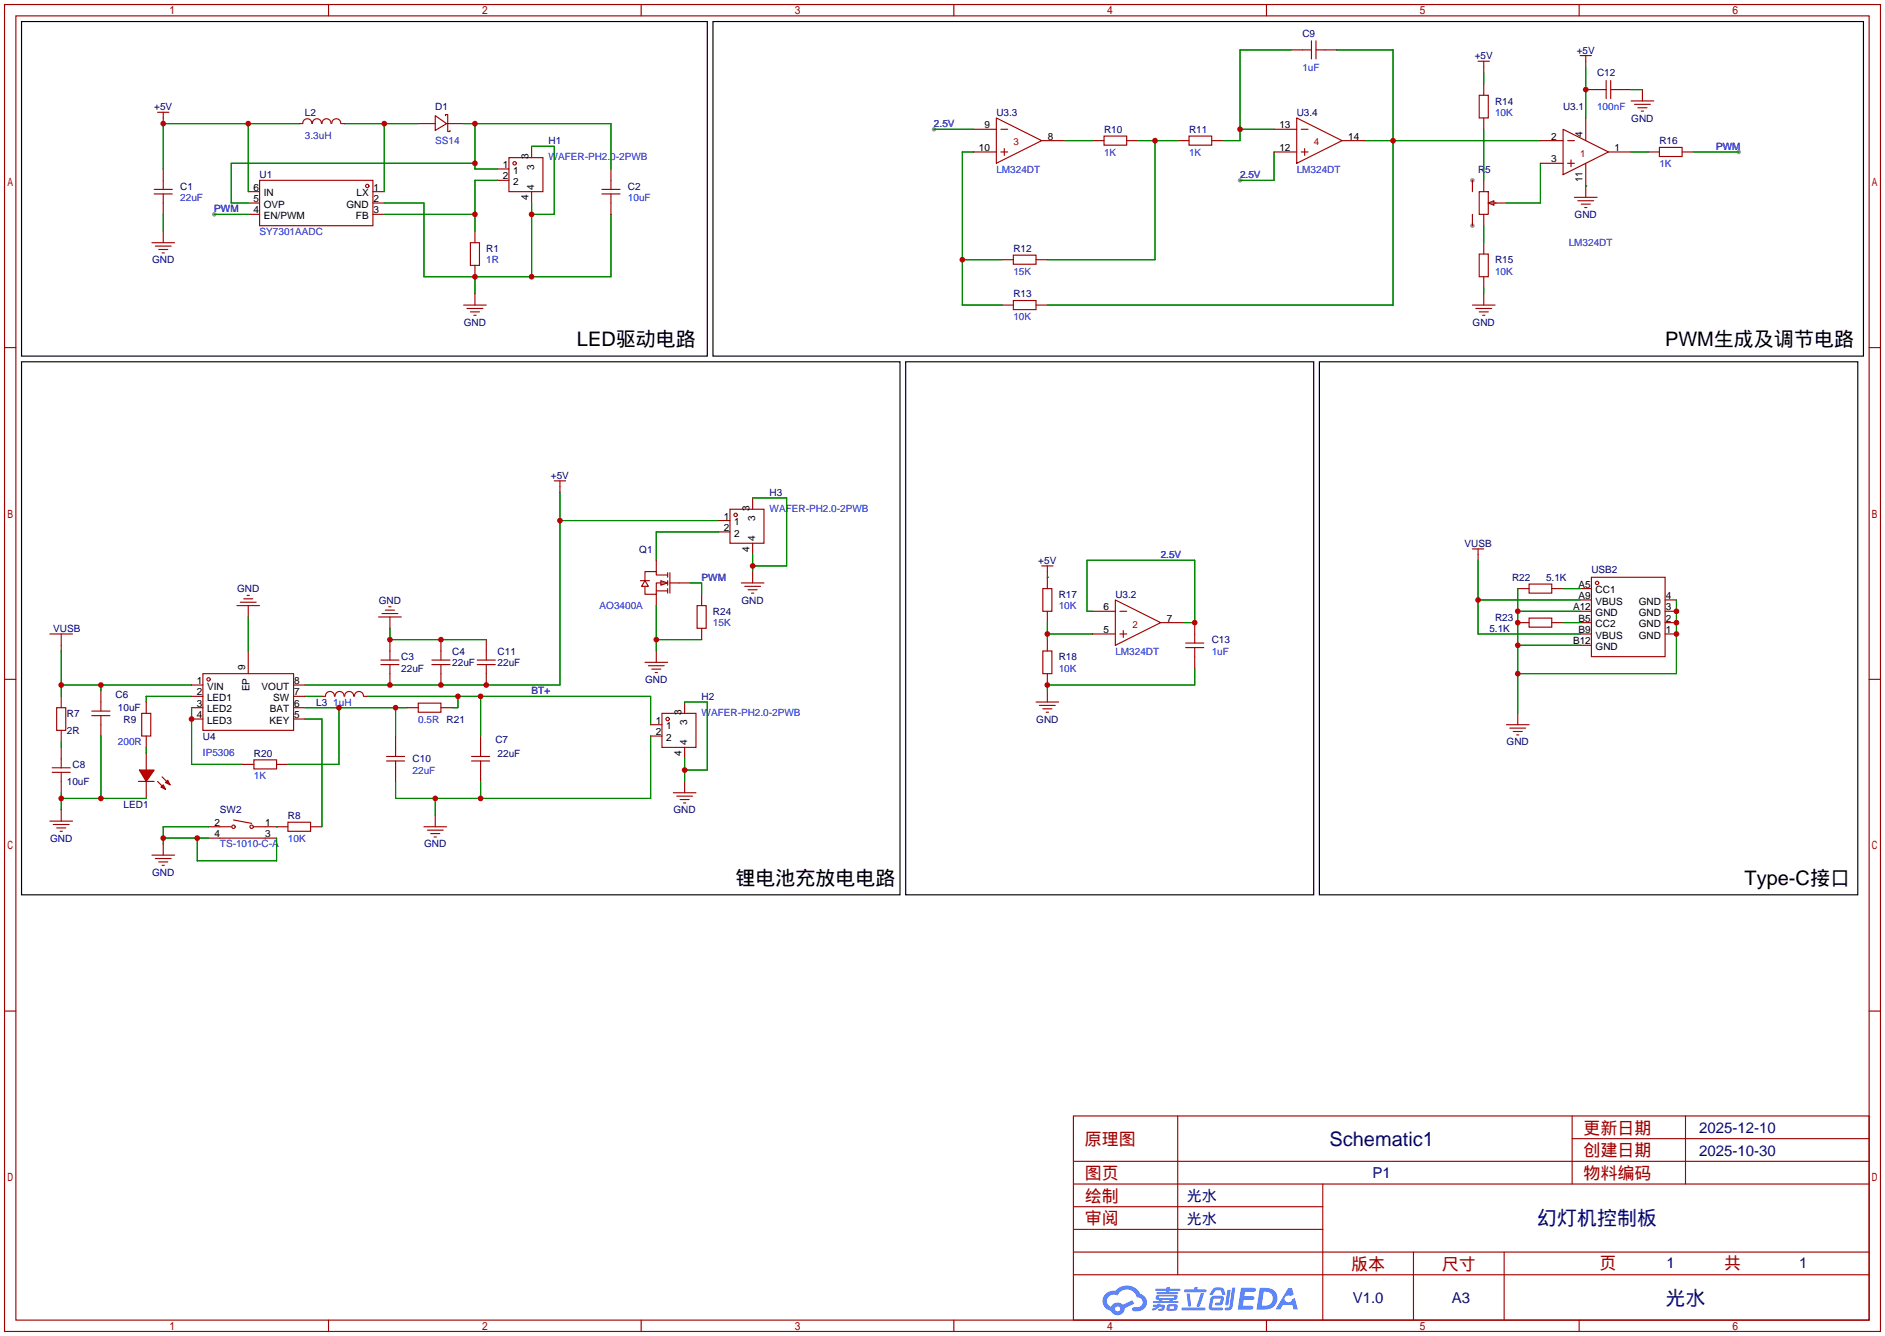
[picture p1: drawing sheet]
<svg xmlns="http://www.w3.org/2000/svg" width="422mm" height="299mm" viewBox="0 0 422 299" stroke-linecap="round" stroke-linejoin="round" font-family="sans-serif">
<g fill="#999">
<circle cx="329.9" cy="50.5" r=".51"/>
<circle cx="329.9" cy="40.4" r=".51"/>
<circle cx="277.9" cy="40.4" r=".51"/>
<circle cx="209.3" cy="29" r=".51"/>
<circle cx="389.6" cy="34" r=".51"/>
<circle cx="48" cy="48" r=".51"/>
</g>
<g fill="none" stroke="#a10000" stroke-width=".25">
<path d="M1 1h420.4v297.2h-420.4zM3.6 3.6h415.2v292.1h-415.2zM73.6 1v2.6M143.7 1v2.6M213.7 1v2.6M283.8 1v2.6M353.9 1v2.6M1 77.9h2.6M418.8 77.9h2.6M1 152.1h2.6M418.8 152.1h2.6M1 226.4h2.6"/>
<path d="M418.8 226.4h2.6M240.5 249.9h178.3v45.8h-178.3zM263.9 249.9v35.6M352.3 249.9v15.3M352.3 255h66.5M377.7 249.9v15.3M240.5 270.3h55.9M240.5 265.2h178.3M240.5 275.3h55.9M240.5 260.1h178.3M296.4 265.2v30.5M73.6 295.7v2.5"/>
<path d="M143.7 295.7v2.5M213.7 295.7v2.5M240.5 285.5h178.3M240.5 280.4h178.3M283.8 295.7v2.5M316.7 280.4v15.3M337.1 280.4v15.3M353.9 295.7v2.5"/>
</g>
<g fill="#5487ff">
<path d="M278.1 288.4h2.7a.48 .48 0 0 1 .7 .4 .48 .48 0 0 1-.7 .5h-1.8l-.2 1h1.9a.43 .43 0 0 1 .4 .5 .43 .43 0 0 1-.5 .4h-1.9l-.2 1.2h1.7a.45 .45 0 0 1 .6 .2 .45 .45 0 0 1-.2 .6l-3.2 .1z"/>
<path d="M288.7 288.5h.8l.4 1.4-.7 .4a.84 .84 0 0 0-1.2 .2 .84 .84 0 0 0 .3 1.2 .84 .84 0 0 0 1.1-.4l.1-.3 .6-.3 .7 2.5h-.9l-.3-1h-2.1l-.6 1h-1.1z"/>
<path d="M275.1 288.9h.7l-.5 3.2a.36 .36 0 0 1-.4 .3 .36 .36 0 0 1-.3-.4z"/>
<path d="M276.1 288.4h.7l-.6 4.3a1.13 1.13 0 0 1-1.8 .6l.2-.4 .7-.1 .2-.2z"/>
<path d="M271.8 288.7l.6-.3 1-.1a.77 .77 0 0 1 .9 .6l.3 .9-.2 .2h-.5l-.3-.9-.2-.1h-1l-.7 1h-.6z"/>
<path d="M271.4 290.5l.5-.3h1.7a.81 .81 0 0 1 .7 .5 .81 .81 0 0 1-.2 .9 .81 .81 0 0 1-.9 .8h-.7a.32 .32 0 0 1-.3-.4 .32 .32 0 0 1 .4-.3h.7l.3-.9-1.7 .1-.3 1.9h2.2a.32 .32 0 0 1 .3 .4 .32 .32 0 0 1-.4 .3h-2.3l-.4-.4-.1-.5z"/>
<path d="M264.8 292.8h5a.33 .33 0 0 1 .4 .4 .33 .33 0 0 1-.4 .3h-4.9l-.1-.2z"/>
<path d="M269.1 289.6h.7l-.6 2.1a.98 .98 0 0 1-.8 1l-.3-.3z"/>
<path d="M265.9 289.7h.7l.3 2.6a.34 .34 0 0 1-.3 .3 .34 .34 0 0 1-.4-.2z"/>
<path d="M265.4 288.8h2.2l.2-.6h.6l-.1 .6h1.8a.32 .32 0 0 1 .3 .3 .32 .32 0 0 1-.4 .3h-4.5l-.1-.1z"/>
<path d="M258.4 292.2h.9l.1-.2h.7l-.1 .2h.9l.1 .2-.1 .9-1.3 .2v-.4h.6l.1-.4a.68 .68 0 0 0-.9 .4l-1.1 .5-.2-.5 1-.4h-.8z"/>
<path d="M259 288.6h2.4l.1-.3h.7l-.1 .3h2.2l.3 .3-.3 .2h-2.2l-.1 .3h1.8l.2 .2-.2 .2h-4.5l-.1-.4h2l.1-.3h-2.3l-.1-.1z"/>
<path d="M282.3 288.4l-.7 4.9h1.6a2.5 2.5 0 0 0 3.1-2.5 2.5 2.5 0 0 0-3.1-2.4zM283.2 289.3a1.65 1.65 0 0 1 2 1.7 1.65 1.65 0 0 1-2.2 1.4h-.3z"/>
<path d="M259.1 290.2l-.1 .7 .6 .2 .1 .3h-1.3l.1 .4h5.4l.2-.2-.2-.2h-1.2l.2-.3a.7 .7 0 0 0 .8-.2 .7 .7 0 0 0 0-.9h-4.1zM259.7 290.4l3.5 .1-.2 .3h-3.2zM260.4 291.1h1.7l-.2 .3h-1.4z"/>
<path d="M261.6 292.3a1.05 1.05 0 0 0-.1 1.2 2.91 2.91 0 0 0 2.2-.2 .98 .98 0 0 0 0-1.1l-1.6-.1zM262.2 292.6h.8l.1 .3-.2 .2h-.8z"/>
<path d="M247.8 289.7a2.23 2.23 0 0 0-.6 2.3 2.23 2.23 0 0 0 1.8 1.6 1.58 1.58 0 0 0 1.7 1 1.58 1.58 0 0 0 1.3-1.6l2.2-1-.5-.8-2.1 1a1.65 1.65 0 0 0-2.6 .5 1.47 1.47 0 0 1-.8-2.1 1.47 1.47 0 0 1 2.2-.4 2.3 2.3 0 0 1 2.3-1.4 2.3 2.3 0 0 1 2.1 1.8 1.12 1.12 0 0 1 1.3 1 1.12 1.12 0 0 1-1.2 1.2h-.7a.45 .45 0 0 0-.5 .3 .45 .45 0 0 0 .4 .6 2.21 2.21 0 0 0 2.2-.6 2.21 2.21 0 0 0 .5-2.3 2.13 2.13 0 0 0-1.3-1 3.3 3.3 0 0 0-5.5-.7l-1.2 .1zM249.9 293.2a.57 .57 0 0 1 1.1 0 .57 .57 0 0 1-1.1 0z"/>
</g>
<g fill="none" stroke="#a10000" stroke-width=".25">
<path d="M36.6 37.8v4.6M93.7 27.7h3.8M97.5 25.9l2.6 1.8-2.6 1.5zM99.8 25.9v-.2h.5v3.8h.5v-.3M100.1 27.7h3.8M111.5 37.8h2.5M114 35.3h7.7v7.6h-7.7zM119.1 32.8v2.5M34 54.4h5.1M34.5 43.4h4.1M34.5 42.4h4.1M34.8 55.1h3.6"/>
<path d="M35.6 55.9h2M36.3 56.6h.5M36.6 43.4v4.6M36.6 51.8v2.6M55.6 42.9h2.6M55.6 45.5h2.6M55.6 48h2.6M58.2 40.4h25.4v10.1h-25.4zM83.6 42.9h2.5M83.6 45.5h2.5M83.6 48h2.5M105.4 54.4h2v5h-2z"/>
<path d="M106.4 51.8v2.6M106.4 59.4v2.6M111.5 40.4h2.5M119.1 42.9v2.6M103.9 68.3h5.1M104.6 69.1h3.6M105.4 69.9h2M106.2 70.6h.5M106.4 65.8v2.5M11.2 142h5.1M12.7 158.5h2v5.1h-2zM13.7 142v3.8"/>
<path d="M13.7 156v2.5M20.6 159.3h4M22.6 154.7v4.6M85.3 148.8h4.1M85.3 147.8h4.1M87.4 143.3v4.5M87.4 148.8v4.6M96.8 148.8h4M96.8 147.8h4M98.8 143.3v4.5M98.8 148.8v4.6M11.7 173h4"/>
<path d="M11.7 172h4M13.7 163.6v2.5M13.7 167.4v4.6M13.7 173v4.5M20.6 160.3h4M22.6 160.3v4.5M31 175h3.5M32.8 168.7v3.8M32.8 175v3.8M105.7 170.4h4M105.7 169.4h4M107.7 164.8v4.6"/>
<path d="M107.7 170.4v4.6"/>
<circle cx="115.3" cy="36.6" r=".38"/>
<circle cx="82.3" cy="41.7" r=".38"/>
</g>
<g fill="none" stroke="#008700" stroke-width=".25">
<path d="M55.6 27.7v15.2M67.1 27.7h-30.5v10.1M77.2 27.7h16.5M86.1 27.7v15.2M103.9 27.7h33v10.1M106.4 27.7v10.1h5.1M106.4 36.6h-54.6v8.9h3.8M119.1 32.8h5.1v15.2h-5.1M36.6 48v3.8M86.1 45.5h8.9v16.5h41.9v-14M86.1 48h20.3M111.5 40.4h-5.1v11.4"/>
<path d="M119.1 45.5v16.5M106.4 62v3.8M13.7 145.8v10.2M13.7 153.4h29.2M22.6 153.4v1.3M68.3 156h3.8M87.4 140.7v2.6h21.6M13.7 166.1v1.3M97.5 178.8v3.8M107.7 175v3.8M145.8 164.8v14h-57.2v-3.8"/>
</g>
<g fill="#f00" stroke="#a10000" stroke-width=".25">
<path d="M31.2 172.5h3.3l-1.7 2.5z"/>
<path d="M37.6 174.8l.5 1-1-.5z"/>
<path d="M36.1 176.3l.5-.5 .5 1z"/>
</g>
<g fill="none" stroke="#a10000" stroke-width=".25">
<path d="M289.3 11.2h4.6M293.9 9.1v4.1M294.9 11.2h4.6M294.9 9.1v4.1M331.2 13.7h2.6M332.5 13.7v2.6M332.5 18.8v2.5M354.1 12.4h2.5M355.3 12.4v2.6M359.9 18v4.1M360.9 18v4.1M35.3 25.1h2.5"/>
<path d="M36.6 25.1v2.6M69.9 27.7a1.01 1.01 0 0 0-1-1.1 1.01 1.01 0 0 0-1.1 1.1h-.7M70 27.7a1.01 1.01 0 0 1 1-1.1 1.01 1.01 0 0 1 1 1.1M72.2 27.7a1.01 1.01 0 0 1 1-1.1 1.01 1.01 0 0 1 1 1.1M74.3 27.7a1.01 1.01 0 0 1 1.1-1.1 1.01 1.01 0 0 1 1 1.1M76.5 27.7h.7M136.9 37.8v4.6M218.2 34h5.1M218.2 29h5.1M223.3 26.4l10.1 5.1-10.1 5.1zM224.3 34h1.5M224.3 29h1.5"/>
<path d="M225 33.3v1.5M233.4 31.5h5.1M244.9 31.5h2.5M247.4 30.5h5.1v2h-5.1zM252.5 31.5h2.5M263.9 31.5h2.5M266.4 30.5h5.1v2h-5.1zM271.5 31.5h2.6M285.5 34h5.1M285.5 29h5.1M290.6 26.4l10.1 5.1-10.1 5.1zM291.6 34h1.5"/>
<path d="M291.6 29h1.5M292.4 33.3v1.5M300.7 31.5h5.1M331.5 21.3h2v5.1h-2zM332.5 26.4v2.6M345.2 31.5h5.1M345.2 36.6h5.1M350.3 29l10.1 5-10.1 5.1zM351.3 31.5h1.5M351.3 36.6h1.5M352 35.8v1.5M355.3 26.4v5.1"/>
<path d="M355.3 36.6v7.6M355.3 20.1h4.6M360.4 34h5.1M360.9 20.1h4.6M365.5 22.6h5.1M366.3 23.4h3.5M367 24.1h2.1M367.8 24.9h.5M368 20.1v2.5M369.3 34h2.6M371.9 33h5v2.1h-5zM376.9 34h2.6"/>
<path d="M134.9 43.4h4M134.9 42.4h4M136.9 43.4v4.6M224.5 58.2h2.6M227.1 57.2h5.1v2h-5.1zM232.2 58.2h2.5M329.9 40.4v2.5M329.9 48v2.5M331.5 56.9h2v5.1h-2zM331.5 42.9h2v5.1h-2zM332.5 40.4v2.5M332.5 48v2.5"/>
<path d="M332.5 54.4v2.5M333.5 45.5l1.3-.5v1zM334 45.5h3.6M352.8 44.2h5.1M353.6 45h3.5M354.3 45.7h2.1M355.1 46.5h.5M224.5 68.3h2.6M227.1 67.3h5.1v2h-5.1zM232.2 68.3h2.5M329.9 68.3h5.1M330.7 69.1h3.6"/>
<path d="M331.5 69.9h2M332.2 70.6h.5M332.5 62v2.5M332.5 65.8v2.5M124.2 107.7h2.5M125.5 107.7v2.5M161 116.6h2.6M161 119.1h2.6M163.6 114h7.6v7.7h-7.6zM168.7 111.5v2.5M53.1 135.6h5.1M53.8 134.9h3.6"/>
<path d="M54.6 134.1h2M55.4 133.3h.5M55.6 135.6v2.6M84.8 138.2h5.1M85.6 137.4h3.6M86.4 136.7h2M87.1 135.9h.5M87.4 138.2v2.5M143.5 130h2M144.5 130l.8 1.3h-1.5zM147.1 125.5v2.5M147.1 133.1v2.5"/>
<path d="M147.1 132.3h2.5M148.1 130l1.5 .6-1.5 .5zM149.6 128.8h-2.5v-.8h-2.6v2M149.6 130.6h-2.5v2.5h-2.6v-1.8M149.6 128.3v1M149.6 130v1.1M149.6 131.8v1M150.1 128.3v4.5M150.1 130.6h4.6M156.2 135.6h2v5.1h-2zM157.2 133.1v2.5M166.1 130.6h5.1"/>
<path d="M166.9 131.3h3.5M167.6 132.1h2.1M168.4 132.8h.5M168.7 121.7v2.5M168.7 128v2.6M233.4 126.7h2.6M233.7 131.8h2v5.1h-2zM234.7 126.7v5.1M234.7 136.9v2.5M244.9 136.9h5M249.9 134.4l10.2 5-10.2 5.1zM251 136.9h1.5"/>
<path d="M260.1 139.4h5.1M267.7 139.4v4.6M329.9 122.9h2.6M331.2 122.9v2.6M340.1 139.4h2.5M340.1 131.8h2.5M342.6 130.8h5.1v2h-5.1zM342.6 138.4h5.1v2.1h-5.1zM347.7 139.4h2.6M347.7 131.8h2.6M354.1 136.9h2.5M354.1 139.4h2.5"/>
<path d="M354.1 131.8h2.5M354.1 134.4h2.5M356.6 129.3h16.5v17.8h-16.5zM373.1 136.9h2.6M373.1 139.4h2.6M373.1 134.4h2.6M31.7 159.8h2.1v5h-2.1zM32.8 157.2v2.6M42.9 153.4h2.6M42.9 156h2.6M42.9 158.5h2.6M45.5 150.9h20.3v12.7h-20.3z"/>
<path d="M55.6 145.8v5.1M65.8 153.4h2.5M65.8 156h2.5M65.8 158.5h2.5M72.1 156h.8M72.9 155.9a1.01 1.01 0 0 1 1-1 1.01 1.01 0 0 1 1.1 1M75.1 155.9a1.01 1.01 0 0 1 1-1 1.01 1.01 0 0 1 1 1M77.2 155.9a1.01 1.01 0 0 1 1-1 1.01 1.01 0 0 1 1.1 1M79.4 155.9a1.01 1.01 0 0 1 1-1 1.01 1.01 0 0 1 1 1M81.5 156h.8M91.2 158.5h2.5M93.7 157.5h5.1v2h-5.1z"/>
<path d="M98.8 158.5h2.5M106.9 148.8h4.1M106.9 147.8h4.1M109 143.3v4.5M109 148.8v4.6M144.5 148.3h5.1M145.3 149.1h3.5M146 149.9h2.1M146.8 150.6h.5M147.1 145.8v2.5M148.3 159.8h7.7v7.6h-7.7zM153.4 157.2v2.6"/>
<path d="M157.2 140.7v2.6M232.2 157.2h5M232.9 158h3.6M233.7 145.8h2v5.1h-2zM233.7 158.7h2M234.4 159.5h.5M234.7 143.3v2.5M234.7 150.9v2.5M234.7 154.7v2.5M244.9 142h5M251 142h1.5M251.7 141.2v1.5"/>
<path d="M265.7 145h4M265.7 144h4M267.7 145v4.6M340.1 159.8v2.5M354.1 142h2.5M354.1 144.5h2.5M373.1 142h2.6M32.8 164.8v2.6M35.3 175l1 1M36.3 174l1 1M42.9 161h2.6M54.4 171.2h2.5"/>
<path d="M56.9 170.2h5.1v2h-5.1zM62 171.2h2.5M65.8 161h2.5M86.6 170.4h4.1M86.6 169.4h4.1M88.6 164.8v4.6M88.6 170.4v4.6M145.8 162.3h2.5M145.8 164.8h2.5M150.9 177.5h5.1M151.6 178.3h3.6M152.4 179.1h2"/>
<path d="M153.2 179.8h.5M153.4 167.4v2.5M153.4 175v2.5M337.6 162.3h5M338.3 163.1h3.6M339.1 163.8h2M339.9 164.6h.5M11.2 183.9h5.1M11.9 184.7h3.6M12.7 185.4h2M13.5 186.2h.5M13.7 181.4v2.5"/>
<path d="M34 191.5h5.1M34.8 192.3h3.6M35.6 193h2M36.3 193.8h.5M36.6 189v2.5M46.7 187.7h15.3M46.7 185.2h5.1M52.3 183.6l4.1 .8M56.9 185.2h7.6M64.5 184.1h5.1v2.1h-5.1zM69.6 185.2h2.5M95 185.2h5.1"/>
<path d="M95.8 185.9h3.5M96.5 186.7h2.1M97.3 187.5h.5M97.5 182.6v2.6"/>
<circle cx="164.8" cy="115.3" r=".38"/>
<circle cx="357.9" cy="130.6" r=".38"/>
<circle cx="46.7" cy="152.1" r=".38"/>
<circle cx="149.6" cy="161" r=".38"/>
<circle cx="52.3" cy="185.2" r=".38"/>
<circle cx="56.4" cy="185.2" r=".38"/>
</g>
<g fill="none" stroke="#008700" stroke-width=".25">
<path d="M289.3 11.2h-11.4v20.3h-3.8M299.5 11.2h12.7v57.1h-77.5M332.5 16.3v2.5M355.3 15v11.4M209.3 29h8.9M218.2 34h-2.6v34.3h8.9M238.5 31.5h6.4M255 31.5h8.9M258.8 31.5v26.7h-24.1M277.9 29h7.6M285.5 34v6.4h-7.6M305.8 31.5h39.4"/>
<path d="M332.5 29v11.4M345.2 36.6v8.9h-7.6M365.5 34h3.8M365.5 20.1h2.5M379.5 34h10.1M48 48h7.6M215.6 58.2h8.9M332.5 50.5v3.9M355.3 41.7h.1M332.5 64.5v1.3M125.5 110.2v43.2h-57.2M125.5 116.6h35.5"/>
<path d="M161 119.1h-13.9v6.4M168.7 111.5h7.6v15.2h-7.6M55.6 138.2v7.6M147.1 135.6v10.2M154.7 130.6h2.5v2.5M168.7 124.2v3.8M234.7 129.3h.1M234.7 139.4v3.9M244.9 136.9h-1.3v-11.4h24.1v13.9h-2.5M331.2 125.5v16.5h22.9M331.2 134.4h22.9M340.1 136.9h14"/>
<path d="M340.1 131.8v28M350.3 139.4h3.8M350.3 131.8h3.8M375.7 134.4v16.5h-35.6M42.9 156h-10.1v1.2M42.9 158.5v12.7h11.5M68.3 158.5h22.9M75.9 158.5v12.7h-11.4M82.3 156h63.5v6.3M88.6 158.5v6.3M102.6 156v2.5h-1.3M107.7 156v8.8"/>
<path d="M147.1 143.3h10.1M153.4 157.2h5.1v15.3h-5.1M234.7 142h10.2M267.7 149.6v3.8h-33v1.3M340.1 144.5h14M13.7 178.8h19.1M13.7 177.5v3.9M22.6 164.8v14M32.8 167.4v1.3M68.3 161h3.8v24.2M153.4 169.9v5.1M36.6 187.7h10.1"/>
<path d="M44.2 187.7v5.1h17.8v-5.1M46.7 185.2h-10.1v3.8M62 185.2h.1"/>
</g>
<path d="M4.8 4.8h153.7v75h-153.7zM159.8 4.8h257.8v75h-257.8zM4.8 81h196.9v119.4h-196.9zM202.9 81h91.5v119.4h-91.5zM295.7 81h120.6v119.4h-120.6z" fill="none" stroke="#000" stroke-width=".25"/>
<g fill="#c00">
<circle cx="55.6" cy="27.7" r=".63"/>
<circle cx="36.6" cy="27.7" r=".63"/>
<circle cx="86.1" cy="27.7" r=".63"/>
<circle cx="119.1" cy="62" r=".63"/>
<circle cx="106.4" cy="62" r=".63"/>
<circle cx="119.1" cy="48" r=".63"/>
<circle cx="106.4" cy="27.7" r=".63"/>
<circle cx="106.4" cy="36.6" r=".63"/>
<circle cx="106.4" cy="48" r=".63"/>
<circle cx="13.7" cy="153.4" r=".63"/>
<circle cx="22.6" cy="153.4" r=".63"/>
<circle cx="97.5" cy="178.8" r=".63"/>
<circle cx="107.7" cy="178.8" r=".63"/>
<circle cx="87.4" cy="143.3" r=".63"/>
<circle cx="98.8" cy="143.3" r=".63"/>
<circle cx="22.6" cy="178.8" r=".63"/>
<circle cx="13.7" cy="178.8" r=".63"/>
<circle cx="109" cy="153.4" r=".63"/>
<circle cx="98.8" cy="153.4" r=".63"/>
<circle cx="87.4" cy="153.4" r=".63"/>
<circle cx="125.5" cy="116.6" r=".63"/>
<circle cx="36.6" cy="187.7" r=".63"/>
<circle cx="44.2" cy="187.7" r=".63"/>
<circle cx="258.8" cy="31.5" r=".63"/>
<circle cx="277.9" cy="29" r=".63"/>
<circle cx="215.6" cy="58.2" r=".63"/>
<circle cx="312.2" cy="31.5" r=".63"/>
<circle cx="234.7" cy="142" r=".63"/>
<circle cx="234.7" cy="153.4" r=".63"/>
<circle cx="267.7" cy="139.4" r=".63"/>
<circle cx="42.9" cy="161" r=".63"/>
<circle cx="75.9" cy="158.5" r=".63"/>
<circle cx="88.6" cy="158.5" r=".63"/>
<circle cx="107.7" cy="156" r=".63"/>
<circle cx="102.6" cy="156" r=".63"/>
<circle cx="355.3" cy="20.1" r=".63"/>
<circle cx="340.1" cy="136.9" r=".63"/>
<circle cx="340.1" cy="139.4" r=".63"/>
<circle cx="340.1" cy="144.5" r=".63"/>
<circle cx="340.1" cy="150.9" r=".63"/>
<circle cx="375.7" cy="142" r=".63"/>
<circle cx="375.7" cy="139.4" r=".63"/>
<circle cx="375.7" cy="136.9" r=".63"/>
<circle cx="331.2" cy="134.4" r=".63"/>
<circle cx="147.1" cy="143.3" r=".63"/>
<circle cx="153.4" cy="172.5" r=".63"/>
<circle cx="168.7" cy="126.7" r=".63"/>
</g>
<g font-size="4.5">
<text x="129.3" y="77.6">LED驱动电路</text>
<text x="373.1" y="77.6">PWM生成及调节电路</text>
<text x="164.8" y="198.2">锂电池充放电电路</text>
<text x="390.9" y="198.2">Type-C接口</text>
</g>
<g font-size="4.5" fill="#000080">
<text x="297.9" y="256.7">Schematic1</text>
<text x="344.4" y="274.4">幻灯机控制板</text>
<text x="373.2" y="292.2">光水</text>
</g>
<g font-size="3.8" fill="#a00000">
<text x="243.1" y="256.4">原理图</text>
<text x="354.8" y="253.9">更新日期</text>
<text x="354.8" y="259">创建日期</text>
<text x="243.1" y="269.1">绘制</text>
<text x="243.1" y="264">图页</text>
<text x="354.8" y="264">物料编码</text>
<text x="243.1" y="274.2">审阅</text>
<text x="302.8" y="284.4">版本</text>
<text x="323.1" y="284.4">尺寸</text>
<text x="358.4" y="284.1">页</text>
<text x="386.3" y="284.1">共</text>
</g>
<g font-size="3.4" fill="#000080">
<text x="380.7" y="253.7">2025-12-10</text>
<text x="307.6" y="263.9">P1</text>
<text x="380.7" y="258.8">2025-10-30</text>
<text x="265.9" y="268.9">光水</text>
<text x="265.9" y="274">光水</text>
<text x="373.5" y="283.9">1</text>
<text x="403.2" y="283.9">1</text>
<text x="303.1" y="291.8">V1.0</text>
<text x="325.3" y="291.8">A3</text>
</g>
<g font-size="2.2" fill="#000080">
<text x="291.8" y="8.2">C9</text>
<text x="353.3" y="12">+5V</text>
<text x="330.5" y="13.3">+5V</text>
<text x="357.9" y="17.1">C12</text>
<text x="335" y="23.4">R14</text>
<text x="34.6" y="24.7">+5V</text>
<text x="68.3" y="26">L2</text>
<text x="97.5" y="24.7">D1</text>
<text x="223.3" y="26">U3.3</text>
<text x="247.4" y="29.8">R10</text>
<text x="266.4" y="29.8">R11</text>
<text x="290.6" y="26">U3.4</text>
<text x="350.3" y="24.7">U3.1</text>
<text x="365.6" y="27.2">GND</text>
<text x="122.9" y="32.3">H1</text>
<text x="371.9" y="32.3">R16</text>
<text x="58.2" y="39.9">U1</text>
<text x="331.2" y="38.7">R5</text>
<text x="40.4" y="42.5">C1</text>
<text x="140.7" y="42.5">C2</text>
<text x="352.9" y="48.8">GND</text>
<text x="34.1" y="59">GND</text>
<text x="109" y="56.4">R1</text>
<text x="227.1" y="56.4">R12</text>
<text x="335" y="59">R15</text>
<text x="227.1" y="66.6">R13</text>
<text x="103.9" y="73">GND</text>
<text x="330" y="73">GND</text>
<text x="123.5" y="107.2">+5V</text>
<text x="172.5" y="111.1">H3</text>
<text x="143.3" y="123.8">Q1</text>
<text x="328.2" y="122.5">VUSB</text>
<text x="232.7" y="126.3">+5V</text>
<text x="338.8" y="130.1">R22</text>
<text x="346.5" y="130.1">5.1K</text>
<text x="356.6" y="128.3">USB2</text>
<text x="53.1" y="132.6">GND</text>
<text x="84.9" y="135.2">GND</text>
<text x="159.8" y="137.7">R24</text>
<text x="166.2" y="135.2">GND</text>
<text x="237.2" y="133.9">R17</text>
<text x="249.9" y="133.9">U3.2</text>
<text x="11.9" y="141.5">VUSB</text>
<text x="333.8" y="141.5">5.1K</text>
<text x="335" y="139">R23</text>
<text x="89.9" y="147.9">C3</text>
<text x="101.3" y="146.6">C4</text>
<text x="101.3" y="149.2">22uF</text>
<text x="111.5" y="146.6">C11</text>
<text x="111.5" y="149.2">22uF</text>
<text x="237.2" y="147.9">R18</text>
<text x="271.5" y="144.1">C13</text>
<text x="89.9" y="150.4">22uF</text>
<text x="144.6" y="153">GND</text>
<text x="15" y="160.6">R7</text>
<text x="25.9" y="156.3">C6</text>
<text x="26.4" y="159.3">10uF</text>
<text x="27.7" y="161.9">R9</text>
<text x="70.9" y="158">L3</text>
<text x="100.1" y="161.9">R21</text>
<text x="157.2" y="156.8">H2</text>
<text x="232.2" y="161.9">GND</text>
<text x="15" y="164.4">2R</text>
<text x="45.5" y="165.7">U4</text>
<text x="111" y="166.5">C7</text>
<text x="337.6" y="166.9">GND</text>
<text x="16.3" y="172">C8</text>
<text x="56.9" y="169.5">R20</text>
<text x="92.5" y="170.7">C10</text>
<text x="111.5" y="169.4">22uF</text>
<text x="15" y="175.8">10uF</text>
<text x="27.7" y="180.9">LED1</text>
<text x="49.3" y="182.2">SW2</text>
<text x="64.5" y="183.4">R8</text>
<text x="150.9" y="182.2">GND</text>
<text x="11.2" y="188.5">GND</text>
<text x="95" y="189.8">GND</text>
<text x="34.1" y="196.1">GND</text>
</g>
<g font-size="2.2" fill="#00f">
<text x="291.8" y="15.8">1uF</text>
<text x="209.3" y="28.5">2.5V</text>
<text x="335" y="26">10K</text>
<text x="357.9" y="24.7">100nF</text>
<text x="68.3" y="31">3.3uH</text>
<text x="97.5" y="32.3">SS14</text>
<text x="122.9" y="35.9">WAFER-PH2.0-2PWB</text>
<text x="247.4" y="34.9">1K</text>
<text x="266.4" y="34.9">1K</text>
<text x="384.6" y="33.6">PWM</text>
<text x="223.3" y="38.7">LM324DT</text>
<text x="277.9" y="39.9">2.5V</text>
<text x="290.6" y="38.7">LM324DT</text>
<text x="371.9" y="37.4">1K</text>
<text x="40.4" y="45">22uF</text>
<text x="48" y="47.6">PWM</text>
<text x="140.7" y="45">10uF</text>
<text x="58.2" y="52.6">SY7301AADC</text>
<text x="109" y="59">1R</text>
<text x="351.5" y="55.2">LM324DT</text>
<text x="227.1" y="61.5">15K</text>
<text x="335" y="61.5">10K</text>
<text x="227.1" y="71.7">10K</text>
<text x="172.5" y="114.6">WAFER-PH2.0-2PWB</text>
<text x="260.1" y="125">2.5V</text>
<text x="157.2" y="130.1">PWM</text>
<text x="134.4" y="136.5">AO3400A</text>
<text x="237.2" y="136.5">10K</text>
<text x="159.8" y="140.3">15K</text>
<text x="249.9" y="146.6">LM324DT</text>
<text x="271.5" y="146.6">1uF</text>
<text x="119.1" y="155.5">BT+</text>
<text x="237.2" y="150.4">10K</text>
<text x="74.7" y="158">1uH</text>
<text x="93.7" y="161.9">0.5R</text>
<text x="157.2" y="160.3">WAFER-PH2.0-2PWB</text>
<text x="26.4" y="166.9">200R</text>
<text x="45.5" y="169.2">IP5306</text>
<text x="92.5" y="173.3">22uF</text>
<text x="56.9" y="174.6">1K</text>
<text x="49.3" y="189.8">TS-1010-C-A</text>
<text x="64.5" y="188.5">10K</text>
</g>
<g font-size="2.2">
<text x="220.6" y="28.7">9</text>
<text x="286.7" y="28.7">13</text>
<text x="118.4" y="35.7" transform="rotate(-90 118.4 35.7)">3</text>
<text x="219.4" y="33.8">10</text>
<text x="234.8" y="31.3">8</text>
<text x="286.7" y="33.8">12</text>
<text x="302.1" y="31.3">14</text>
<text x="347.6" y="31.3">2</text>
<text x="354.6" y="30.7" transform="rotate(-90 354.6 30.7)">4</text>
<text x="361.8" y="33.8">1</text>
<text x="112.7" y="37.6">1</text>
<text x="112.7" y="40.2">2</text>
<text x="115" y="38.9">1</text>
<text x="115" y="41.4">2</text>
<text x="119.7" y="38" transform="rotate(-90 119.7 38)">3</text>
<text x="347.6" y="36.4">3</text>
<text x="354.6" y="40.8" transform="rotate(-90 354.6 40.8)">11</text>
<text x="56.8" y="47.8">4</text>
<text x="56.8" y="45.3">5</text>
<text x="56.8" y="42.7">6</text>
<text x="59.1" y="46.5">OVP</text>
<text x="59.1" y="44">IN</text>
<text x="77.6" y="46.5">GND</text>
<text x="79.9" y="44">LX</text>
<text x="83.7" y="42.7">1</text>
<text x="83.7" y="45.3">2</text>
<text x="83.7" y="47.8">3</text>
<text x="118.4" y="44.8" transform="rotate(-90 118.4 44.8)">4</text>
<text x="119.7" y="42.5" transform="rotate(-90 119.7 42.5)">4</text>
<text x="59.1" y="49.1">EN/PWM</text>
<text x="79.8" y="49.1">FB</text>
<text x="162.2" y="116.4">1</text>
<text x="162.2" y="118.9">2</text>
<text x="164.5" y="117.6">1</text>
<text x="168" y="114.4" transform="rotate(-90 168 114.4)">3</text>
<text x="169.2" y="116.7" transform="rotate(-90 169.2 116.7)">3</text>
<text x="164.5" y="120.2">2</text>
<text x="168" y="123.5" transform="rotate(-90 168 123.5)">4</text>
<text x="169.2" y="121.2" transform="rotate(-90 169.2 121.2)">4</text>
<text x="353.7" y="131.6">A5</text>
<text x="247.3" y="136.7">6</text>
<text x="352.5" y="136.7">A12</text>
<text x="353.7" y="134.2">A9</text>
<text x="357.6" y="132.9">CC1</text>
<text x="357.6" y="135.4">VBUS</text>
<text x="357.6" y="138">GND</text>
<text x="367.2" y="138">GND</text>
<text x="367.2" y="135.4">GND</text>
<text x="373.3" y="136.7">3</text>
<text x="373.3" y="134.2">4</text>
<text x="247.3" y="141.8">5</text>
<text x="261.5" y="139.2">7</text>
<text x="353.7" y="139.2">B5</text>
<text x="353.7" y="141.8">B9</text>
<text x="357.6" y="140.5">CC2</text>
<text x="357.6" y="143">VBUS</text>
<text x="367.2" y="143">GND</text>
<text x="367.2" y="140.5">GND</text>
<text x="373.3" y="141.8">1</text>
<text x="373.3" y="139.2">2</text>
<text x="352.5" y="144.3">B12</text>
<text x="357.6" y="145.6">GND</text>
<text x="44.1" y="153.2">1</text>
<text x="44.1" y="155.7">2</text>
<text x="46.4" y="154.5">VIN</text>
<text x="54.9" y="150.1" transform="rotate(-90 54.9 150.1)">9</text>
<text x="55.9" y="154.9" transform="rotate(-90 55.9 154.9)">EP</text>
<text x="58.6" y="154.5">VOUT</text>
<text x="65.9" y="155.7">7</text>
<text x="65.9" y="153.2">8</text>
<text x="44.1" y="158.3">3</text>
<text x="44.1" y="160.8">4</text>
<text x="46.4" y="157">LED1</text>
<text x="46.4" y="159.6">LED2</text>
<text x="60.5" y="159.6">BAT</text>
<text x="61.2" y="157">SW</text>
<text x="65.9" y="160.8">5</text>
<text x="65.9" y="158.3">6</text>
<text x="152.7" y="160.1" transform="rotate(-90 152.7 160.1)">3</text>
<text x="46.4" y="162.1">LED3</text>
<text x="60.4" y="162.1">KEY</text>
<text x="147" y="162.1">1</text>
<text x="147" y="164.6">2</text>
<text x="149.3" y="163.4">1</text>
<text x="149.3" y="165.9">2</text>
<text x="154" y="166.9" transform="rotate(-90 154 166.9)">4</text>
<text x="154" y="162.4" transform="rotate(-90 154 162.4)">3</text>
<text x="152.7" y="169.2" transform="rotate(-90 152.7 169.2)">4</text>
<text x="48" y="185">2</text>
<text x="59.4" y="185">1</text>
<text x="48" y="187.5">4</text>
<text x="59.4" y="187.5">3</text>
</g>
<g font-size="2.2" fill="#a00000">
<text x="227.1" y="32.5">3</text>
<text x="294.4" y="32.5">4</text>
<text x="354.1" y="35.1">1</text>
<text x="253.7" y="140.6">2</text>
</g>
</svg>
